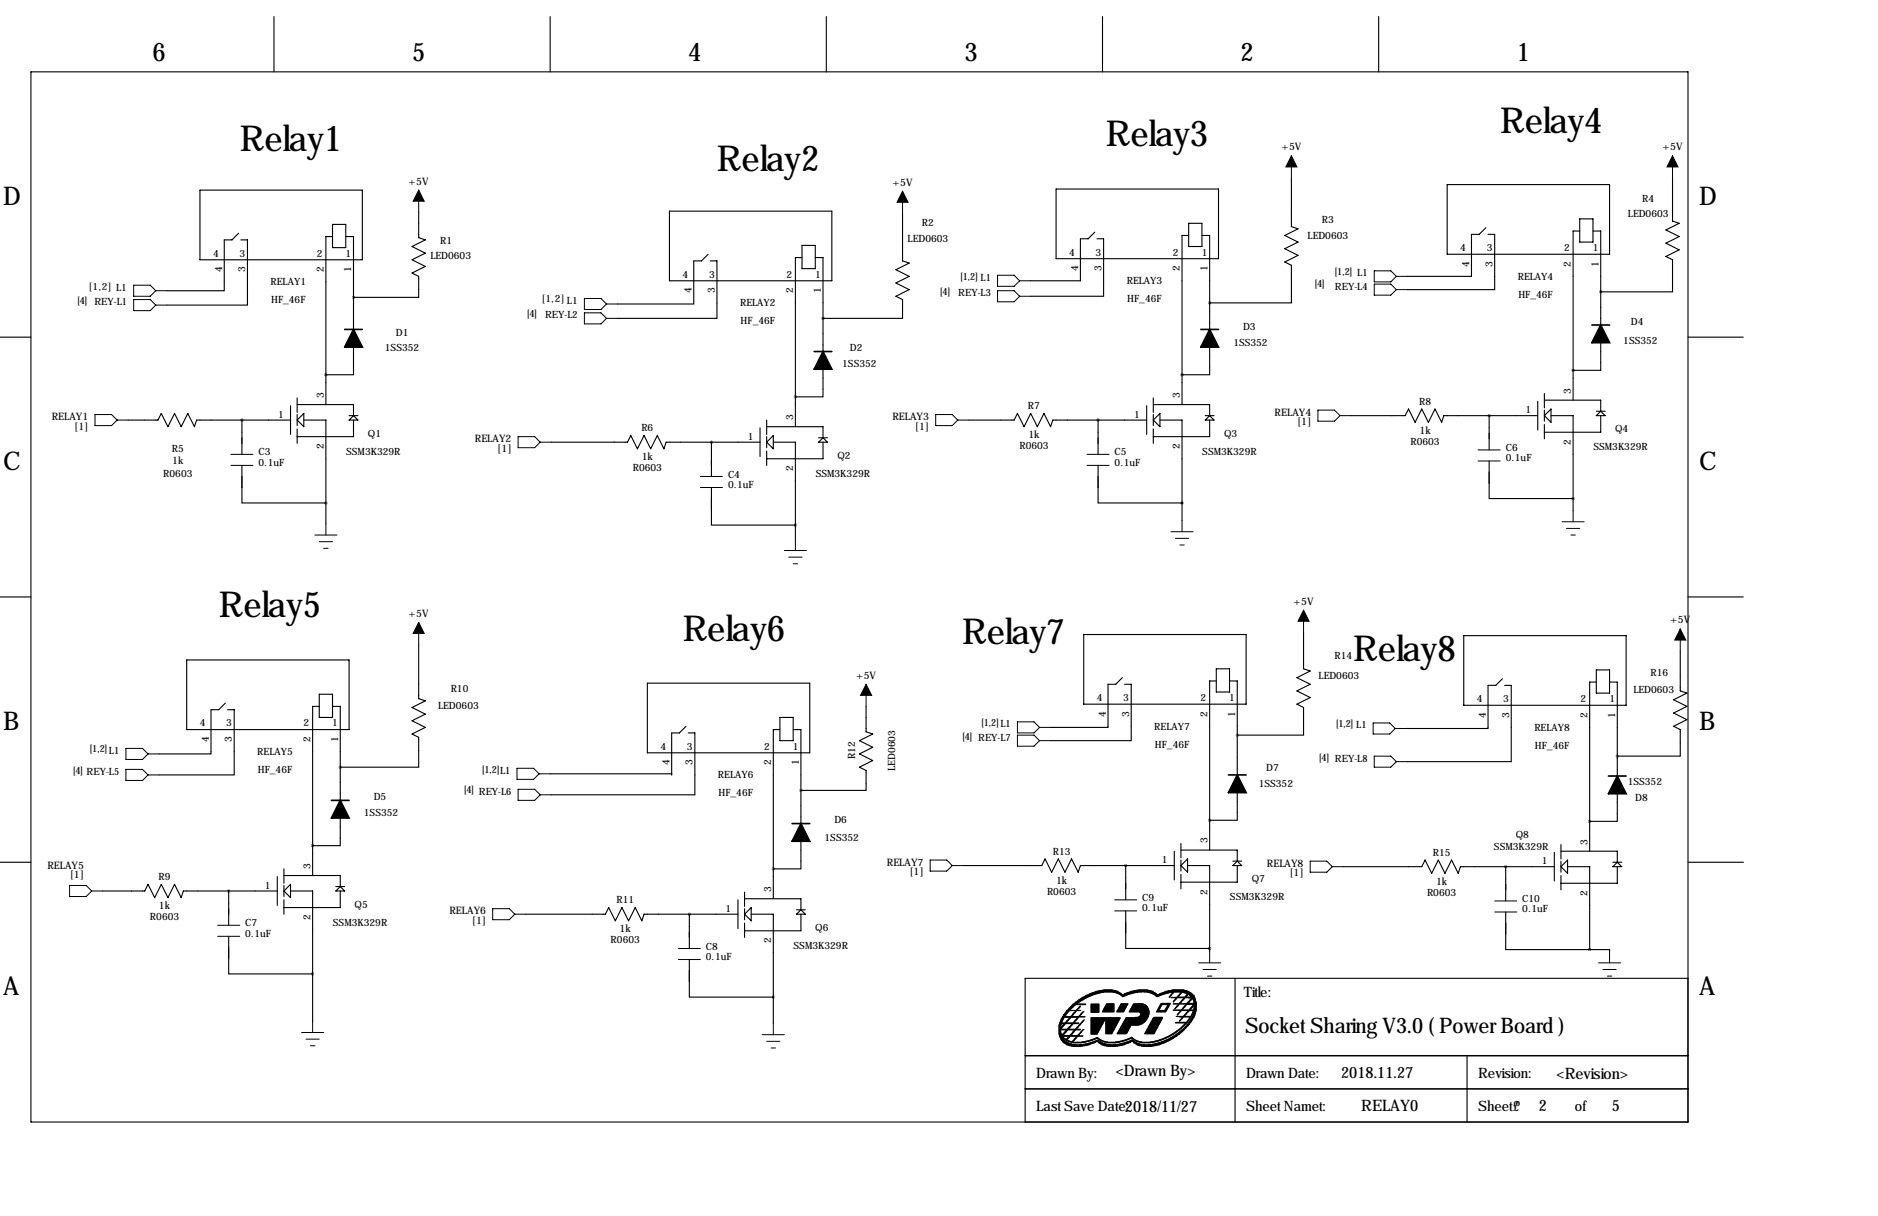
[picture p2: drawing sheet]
<svg xmlns="http://www.w3.org/2000/svg" width="432mm" height="279mm" viewBox="0 0 432 279" stroke-linecap="round" stroke-linejoin="round" font-family="sans-serif">
<g fill="none" stroke="#000" stroke-width=".25">
<path d="M7.1 16.5h381v241.3h-381zM63 3.8v12.7M126.5 3.8v12.7M190 3.8v12.7M253.5 3.8v12.7M317 3.8v12.7M46 43.7h37.3v16h-37.3zM54.9 53.6l-1.6 1.5h-1.7v11.7h-13.2M55.4 55.1h1.5v15h-18.5M76.5 54.4h-1.6v38.6M76.5 51.6h3v5.3h-3zM79.5 54.4h1.8v21.3"/>
<path d="M96.3 48.8v5.8l1.5 .5-3.1 1.5 3.1 1.6-3.1 1.5 3.1 1.5-3.1 1.5 1.6 .8v4.8h-15M153.9 48.5h37.4v16h-37.4zM162.8 58.4l-1.5 1.5h-1.8v9.9h-17.5M163.3 59.9h1.5v13.3h-22.8M184.4 59.2h-1.5v38.8M184.4 56.4h3.1v5.3h-3.1zM187.5 59.2h1.7v21.6M207.5 49v10.9l1.5 .6-3 1.5 3 1.5-3 1.5 3 1.5-3 1.6 1.5 .7v4.4h-18.3M242.8 43.4h37.4v16h-37.4zM251.7 53.3l-1.5 1.6h-1.8v9.6h-11.4M252.2 54.9h1.5v13.2h-16.7M273.3 54.1h-1.5v32"/>
<path d="M273.3 51.3h3.1v5.3h-3.1zM276.4 54.1h1.7v21.6M296.9 40.9v11.2l1.5 .5-3 1.5 3 1.5-3 1.6 3 1.5-3 1.5 1.5 .8v8.6h-18.8M332.7 42.4h37.4v16h-37.4zM341.6 52.3l-1.5 1.5h-1.8v9.7h-14.7M342.1 53.8h1.6v12.7h-20.1M363.2 53.1h-1.5v38.8M363.2 50.3h3.1v5.3h-3.1zM366.3 53.1h1.7v21.6M384.6 40.9v9.9l1.5 .5-3.1 1.5 3.1 1.6-3.1 1.5 3.1 1.5-3.1 1.5 1.6 .8v7.4h-16.6M0 77.5h7.1M81.3 79.8v6.3h-6.4"/>
<path d="M278.1 79.8v6.3h-6.3M368 78.7v6.4h-6.3M388.1 77.5h12.7M29.5 96.5h6.8l.8-1.5 1.5 3 1.5-3 1.6 3 1.5-3 1.5 3 .5-1.5h21.6M55.6 96.5v7.9M66.8 93.2v6.6M68.3 93h13v2.5M68.3 91.4v3.3M68.3 95.2v2.6M68.3 98.6v3.3M68.3 96.5l1.5-1.5v3zM69.8 96.5h5.1v23.9"/>
<path d="M80.3 95.5h2M81.3 95.5l1 1h-2zM81.3 96.5v3.8h-13M174.8 98.3v6.6M176.3 98h12.9v2.6M176.3 96.5v3.3M189.2 84.8v6.4h-6.3M222.8 96.5h10.4l.7-1.5 1.6 3 1.5-3 1.5 3 1.5-3 1.6 3 .5-1.5h21.6M252.5 96.5v7.9M263.7 93.2v6.6M265.2 93h12.9v2.5M265.2 91.4v3.3"/>
<path d="M265.2 95.2v2.6M265.2 98.6v3.3M265.2 96.5l1.5-1.5v3zM266.7 96.5h5.1v23.1M271.8 86.1v6.9M277.1 96.5l1-1 1 1zM277.1 95.5h2M278.1 96.5v3.8h-12.9M310.6 95.5h12.5l.7-1.5 1.6 3 1.5-3 1.5 3 1.5-3 1.6 3 .5-1.5h21.6M342.4 95.5v7.9M353.6 92.2v6.6M355.1 91.9h12.9v2.6"/>
<path d="M355.1 90.4v3.3M355.1 94.2v2.6M355.1 97.5v3.3M355.1 95.5l1.5-1.5v3zM356.6 95.5h5.1v21.8M367 95.5l1-1 1.1 1zM367 94.5h2.1M368 95.5v3.8h-12.9M55.6 106.9v8.7h19.3M126.7 101.6h17.6l.7-1.5 1.6 3 1.5-3 1.5 3 1.5-3 1.6 3 .5-1.5h21.6M163.6 112v8.7h19.3M163.6 101.6v7.9"/>
<path d="M176.3 100.3v2.6M176.3 103.6v3.3M177.8 101.6h5.1v22.4M177.8 100.1v3l-1.5-1.5zM188.2 101.6l1-1 1 1zM188.2 100.6h2M189.2 101.6v3.8h-12.9M252.5 106.9v8.7h19.3M342.4 105.9v8.7h19.3M0 137.2h7.1M388.1 137.2h12.7M42.9 151.6h37.4v16h-37.4z"/>
<path d="M73.4 159.5h3.1v5.3h-3.1zM96.3 148.1v12.4l1.5 .5-3.1 1.6 3.1 1.5-3.1 1.5 3.1 1.5-3.1 1.6 1.6 .7v6.9h-18.1M148.8 157h37.4v16h-37.4zM249.2 145.8h37.3v16h-37.3zM258.1 155.7l-1.6 1.5h-1.7v9.9h-13.2M258.6 157.2h1.5v13h-18.5M279.7 156.5h-1.6v38.8M279.7 153.7h3v5.3h-3zM282.7 156.5h1.8v21.6M299.7 145.3v8.4l1.5 .5-3 1.5 3 1.5-3 1.6 3 1.5-3 1.5 1.5 .8v6.3h-15.2M336.5 146h37.4v16.1h-37.4zM345.4 156l-1.5 1.5h-1.8v9.9h-18.8"/>
<path d="M345.9 157.5h1.6v17.5h-23.9M367 156.7h-1.5v38.9M367 153.9h3.1v5.4h-3.1zM370.1 156.7h1.8v21.6M386.3 149.6v9.2l1.6 .5-3.1 1.5 3.1 1.5-3.1 1.5 3.1 1.6-3.1 1.5 1.5 .7v6.1h-14.4M51.8 161.5l-1.5 1.6h-1.8v10.1h-11.9M52.3 163.1h1.5v15h-17.2M73.4 162.3h-1.5v38.9M76.5 162.3h1.7v21.6M157.7 166.9l-1.5 1.5h-1.8v9.7v-.3h-27.9M158.2 168.4h1.6v14.2h-33.1M179.3 167.6h-1.5v38.9"/>
<path d="M179.3 164.8h3.1v5.4h-3.1zM182.4 167.6h1.7v21.6M199.1 162.3v5.8l1.6 .6-3.1 1.5 3.1 1.5-3.1 1.5 3.1 1.6-3.1 1.5 1.5 .7v4.6h-15M0 198.1h7.1M65.3 199.6v3.3M78.2 188v6.3h-6.3M184.1 193.3v6.3h-6.3M221.5 198.9h18l.8-1.5 1.5 3 1.5-3 1.6 3 1.5-3 1.5 3 .5-1.5h21.6M258.8 198.9v7.9M270 195.6v6.6M271.5 195.3h13v2.6M271.5 193.8v3.3"/>
<path d="M271.5 197.6v2.6M271.5 198.9l1.5-1.5v3zM273 198.9h5.1v19.8M283.5 198.9l1-1 1 1zM283.5 197.9h2M284.5 182.1v6.4h-6.4M284.5 198.9v3.8h-13M308.9 199.1h18l.8-1.5 1.5 3.1 1.5-3.1 1.5 3.1 1.6-3.1 1.5 3.1 .5-1.6h21.6M346.2 199.1v7.9M357.4 195.8v6.6M358.9 195.6h13v2.5M358.9 194.1v3.3"/>
<path d="M358.9 197.9v2.5M358.9 199.1l1.5-1.5v3.1zM360.4 199.1h5.1v19.1M370.8 198.1h2.1M370.8 199.1l1.1-1 1 1zM371.9 182.4v6.3h-6.4M371.9 199.1v3.8h-13M388.2 198.1h12.7M23.6 204.7h9.7l.7-1.5 1.6 3 1.5-3 1.5 3 1.5-3 1.6 3 .5-1.5h21.6M52.6 215.1v8.7h19.3M52.6 204.7v7.9M63.8 201.4v6.6"/>
<path d="M65.3 201.2h12.9v2.5M65.3 203.5v2.5M65.3 206.8v3.3M66.8 204.7h5.1v30M66.8 203.2v3l-1.5-1.5zM77.2 203.7h2M78.2 203.7l1 1h-2zM78.2 204.7v3.8h-12.9M120.9 210.1h18.3l.8-1.6 1.5 3.1 1.5-3.1 1.5 3.1 1.5-3.1 1.6 3.1 .5-1.5h21.6M158.5 210.1v7.8M169.7 206.8v6.6M171.2 206.5h12.9v2.5"/>
<path d="M171.2 205v3.3M171.2 208.8v2.5M171.2 212.1v3.3M172.7 210.1h5.1v25.1M172.7 208.5v3.1l-1.5-1.5zM183.1 210.1l1-1.1 1.1 1.1zM183.1 209h2.1M184.1 210.1v3.8h-12.9M258.8 209.3v8.6h19.3M271.5 200.9v3.3M346.2 209.5v8.7h19.3M358.9 201.2v3.3"/>
<path d="M365.5 218.2h4.6v.5M158.5 220.5v8.6h19.3M284 224.8v33M388.1 224.8h-152.4v33M235.7 250.2h152.4M235.7 242.6h152.4M337.3 242.6v15.2"/>
</g>
<g fill="none" stroke="#000" stroke-width=".23">
<path d="M296.9 35.8v5.1M384.6 35.8v5.1M96.3 43.7v5.1M207.5 43.9v5.1M30.7 65.5h3.8l1.3 1.3-1.3 1.3h-3.8zM30.7 68.8h3.8l1.3 1.3-1.3 1.3h-3.8zM35.8 66.8h2.6M35.8 70.1h2.6M134.4 71.9h3.8l1.2 1.3-1.2 1.2h-3.8zM134.4 68.6h3.8l1.2 1.2-1.2 1.3h-3.8zM139.4 73.2h2.6M139.4 69.8h2.6"/>
<path d="M229.4 66.8h3.8l1.2 1.3-1.2 1.2h-3.8zM229.4 63.2h3.8l1.2 1.3-1.2 1.3h-3.8zM234.4 68.1h2.6M234.4 64.5h2.6M316 65.3h3.8l1.3 1.2-1.3 1.3h-3.8zM316 62.2h3.8l1.3 1.3-1.3 1.3h-3.8zM321.1 66.5h2.5M321.1 63.5h2.5M21.8 95.2h3.9l1.2 1.3-1.2 1.3h-3.9zM26.9 96.5h2.6M215.1 95.2h3.8l1.3 1.3-1.3 1.3h-3.8zM220.2 96.5h2.6"/>
<path d="M303 94.2h3.8l1.3 1.3-1.3 1.3h-3.8zM308.1 95.5h2.5M53.1 104.4h5.1M53.1 106.9h5.1M119.1 100.3h3.8l1.3 1.3-1.3 1.3h-3.8zM124.2 101.6h2.5M161 109.5h5.1M161 112h5.1M249.9 104.4h5.1M249.9 106.9h5.1M271.8 119.6v2.6M339.9 103.4h5"/>
<path d="M339.9 105.9h5M359.2 119.9h5M361.7 117.3v2.6M72.4 122.9h5.1M73.4 124.5h3.1M74.4 126h1M74.9 120.4v2.5M180.3 126.5h5.1M181.4 128h3M182.4 129.5h1M182.9 124v2.5M269.2 122.2h5.1"/>
<path d="M270.3 123.7h3M271.3 125.2h1M360.2 121.4h3M361.2 122.9h1M96.3 143v5.1M199.1 157.2v5.1M299.7 140.2v5.1M386.3 144.5v5.1M29 176.8h3.8l1.2 1.3-1.2 1.2h-3.8zM29 172h3.8l1.2 1.2-1.2 1.3h-3.8zM34 178.1h2.6M34 173.2h2.6"/>
<path d="M118.9 176.5h3.8l1.3 1.3-1.3 1.3h-3.8zM124 177.8h2.5M233.9 168.9h3.8l1.3 1.3-1.3 1.2h-3.8zM233.9 165.9h3.8l1.3 1.2-1.3 1.3h-3.8zM239 170.2h2.6M239 167.1h2.6M315.7 166.1h3.8l1.3 1.3-1.3 1.3h-3.8zM316 173.7h3.8l1.3 1.3-1.3 1.3h-3.8zM320.8 167.4h2.5M321.1 175h2.5M119.1 181.4h3.8l1.3 1.2-1.3 1.3h-3.8zM124.2 182.6h2.5"/>
<path d="M213.9 197.6h3.8l1.2 1.3-1.2 1.3h-3.8zM218.9 198.9h2.6M301.2 197.9h3.9l1.2 1.2-1.2 1.3h-3.9zM306.3 199.1h2.6M16 203.5h3.8l1.3 1.2-1.3 1.3h-3.8zM21.1 204.7h2.5M50 212.6h5.1M50 215.1h5.1M113.3 208.8h3.8l1.3 1.3-1.3 1.2h-3.8zM118.4 210.1h2.5M156 217.9h5M256.3 206.8h5.1"/>
<path d="M256.3 209.3h5.1M278.1 218.7v2.5M343.7 207h5M343.7 209.5h5M370.1 218.7v2.5M69.3 237.2h5.1M70.4 238.8h3M71.9 234.7v2.5M156 220.5h5M175.3 237.7h5M176.3 239.3h3M177.8 235.2v2.5"/>
<path d="M243.5 237.6h.5M243.5 237.5h.5M243.5 237.4h.4M243.5 237.3h.4M243.5 237.2h.4M243.5 237.1h.4M243.5 237h.4M243.5 236.9h.4M243.5 236.8h.4M243.5 236.7h.4M243.5 236.6h4.9M243.5 236.5h4.9"/>
<path d="M243.5 236.4h.4M243.5 236.3h.5M243.5 236.3h.6M243.5 236.2h.7M243.5 236.1h.7M243.5 236h.7M243.5 236h.4M243.5 235.9h.4M243.5 235.8h.4M243.5 235.7h.4M243.5 235.6h.4M243.5 235.5h.4"/>
<path d="M243.5 237.8h1.1M243.5 237.7h.6M243.5 235.4h.4M243.5 235.4h.5M243.6 238.2h.8M243.6 238.1h5.4M243.6 237.9l5.4 .1M243.6 237.8h.9M243.6 235.3h.4M243.6 235.2h4.3M243.6 235.1h4.5M243.7 238.3h.8"/>
<path d="M243.7 238.3h.7M243.7 235.1h4.4M243.7 234.8h.5M243.8 238.6h.6M243.8 238.4l.9 .1M243.8 234.7h.4M243.8 234.6h.4M243.8 238.7h.7M243.8 238.6h.7M243.8 234.4h.5M243.9 238.9h.8M243.9 238.8h.7"/>
<path d="M243.9 234.3h.5M244 239h.8M244 238.9h.7M244 236h.3M244 234.2h.5M244 234.1h.5M244 234h.6M244.1 239.1h.8M244.1 235.9h.3M244.1 234h.5M244.1 239.2h.9M244.1 235.8h.4"/>
<path d="M244.1 233.9h.6M244.2 234.9h-.5M244.2 239.2h.8M244.2 237.7h.5M244.2 235.7h.4M244.2 233.8h.5M244.2 233.7h3.9M244.2 233.7h5.3M244.3 239.3h.9M244.3 237.6h.4M244.3 235.7h.4M244.3 233.6h5.2"/>
<path d="M244.4 239.4h.9M244.4 235.6h.3M244.4 233.5h1M244.4 239.5h1.2M244.4 239.5h1M244.4 235.5h.3M244.4 235.4h.4M244.4 233.4h.6M244.6 239.6h1.1M244.6 238.6h.1M244.6 237.4h.3M244.6 235.4h.3"/>
<path d="M244.6 233.3h.4M244.6 233.2h.5M244.6 233.1h.6M244.6 238.6h.3M244.6 237.3h.4M244.6 235.3h.4M244.7 239.7h1.2M244.7 238.7h.3M244.7 237.2h.3M244.7 233h.6M244.8 237.2h.3M244.8 232.9h.5"/>
<path d="M244.8 237.5h-.4M244.9 239.8h1.3M244.9 238.8h.1M244.9 237.1h.3M244.9 237h.3M244.9 232.8h.5M244.9 238.9h.5M244.9 236.9h.4M244.9 232.7h.6M245 239.8h1.4M245 238.9h.3M245 236.9h.3"/>
<path d="M245 232.6h.6M245.1 239.9h1.6M245.1 236.8h.3M245.1 234.8h.2M245.1 232.5h.5M245.2 239h.3M245.2 238.8h.3M245.2 236.7h.3M245.2 234.7h.2M245.2 232.5h.5M245.2 232.4h.6M245.2 240h2.3"/>
<path d="M245.2 239.1h.4M245.2 238.7h.4M245.2 234.6h.3M245.2 234.6h.4M245.2 232.3h.7M245.2 232.2h3.2M245.3 234.9h-.4M245.3 238.6h.3M245.3 232.2h3.2M245.4 239.2h.5M245.4 238.6h.3M245.5 236.4h.2"/>
<path d="M245.5 234.3h.2M245.5 232.1h.6M245.5 239.2h.6M245.5 236.3h.3M245.5 236.3h.4M245.5 234.3h.3M245.5 232h.6M245.6 238.3h.3M245.6 236.2h.3M245.6 234.2h.3M245.7 239.3h.7M245.7 238.3h.2"/>
<path d="M245.7 236.1h.3M245.7 234.1h.2M245.7 234.4l-.4 .1M245.8 238.2h.2M245.8 236h.3M245.8 234h.2M245.8 231.7h.6M245.8 236h.4M245.8 234h.3M245.8 231.6h.7M245.9 238.4l-.4 .1M245.9 239.4h.8"/>
<path d="M245.9 235.9h.3M245.9 233.9h.3M245.9 231.5h.7M246 237.8h.3M246 235.8h.2M246 233.8h.2M246.1 237.8h.3M246.1 235.7h.2M246.1 239.5h3.5M246.1 237.7h.4M246.1 235.7h.3M246.2 237.6h.3"/>
<path d="M246.2 235.6h.3M246.2 233.5h.3M246.2 231.9h-.6M246.2 231.3h.6M246.2 231.2h.7M246.3 235.5h.2M246.3 233.4h.2M246.3 231.1h.7M246.4 235.4h.2M246.4 235.4h.3M246.4 233.4h.2M246.4 231.1h.7"/>
<path d="M246.4 239.5h2.9M246.4 237.4h.3M246.4 235.3h.3M246.4 233.3h.3M246.5 239.3h.2M246.5 237.3h.2M246.5 233.2h.2M246.6 239.2h.2M246.6 237.5h-.3M246.6 237.2h.2M246.6 237.2h.3M246.6 233.1h.1"/>
<path d="M246.6 239.2h.3M246.6 237.1h.3M246.6 233.1h.2M246.6 233h.3M246.6 230.8h3M246.7 239.1h.3M246.7 237h.3M246.7 232.9h.3M246.7 231.4h-.7M246.7 230.7h2.9M246.8 239.6h1.9M246.8 239h.2"/>
<path d="M246.8 236.9h.2M246.8 232.8h.2M246.9 238.9h.2M246.9 236.9h.2M246.9 234.8h.2M246.9 232.8h.2M246.9 230.6h.7M246.9 238.8h.3M246.9 236.8h.3M246.9 234.7h.3M246.9 232.7h.3M246.9 230.5h.9"/>
<path d="M247 238.7h.3M247 236.7h.3M247 234.9h-.3M247 234.6h.2M247 234.6h.3M247 232.6h.3M247 230.5h.9M247.1 238.6h.2M247.1 232.5h.2M247.2 238.6h.2M247.2 232.5h.1M247.2 230.4h.8"/>
<path d="M247.2 234.3h.3M247.2 232.4h.2M247.2 230.3h.9M247.3 230.9l-.9 .1M247.3 236.4h.2M247.3 236.3h.3M247.3 234.3h.3M247.3 232.3h.2M247.3 230.2h.9M247.4 238.3h.2M247.4 236.3h.2M247.4 234.2h.2"/>
<path d="M247.4 230.2h1M247.4 234.4l-.3 .1M247.5 238.3h.1M247.5 236.2h.3M247.5 234.1h.3M247.5 232.1h.1M247.5 238.2h.3M247.5 236.1h.3M247.5 234h.3M247.5 232h.3M247.5 230.1h.9M247.6 238.4l-.4 .1"/>
<path d="M247.6 236h.3M247.6 234h.2M247.7 236h.3M247.7 233.9h.2M247.7 230h.9M247.8 237.8h.3M247.8 235.9h.2M247.8 233.8h.2M247.8 231.7h.2M247.8 229.9h.9M247.9 237.8h.2M247.9 235.8h.2"/>
<path d="M247.9 231.7h.2M247.9 229.9h.9M247.9 231.9h-.3M248 237.7h.2M248 235.7h.1M248 231.6h.1M248 229.8h1M248 237.6h.2M248 235.7h.2M248 235.6h.3M248 233.5h.2M248 231.5h.2"/>
<path d="M248 229.7h1.1M248.1 235.5h.3M248.1 233.4h.2M248.2 235.4h.2M248.2 233.4h.2M248.2 231.3h.2M248.2 229.6h1M248.3 240h2.2M248.3 237.4h.1M248.3 235.4h.2M248.3 233.3h.1M248.3 231.2h.1"/>
<path d="M248.3 237.3h.2M248.3 235.3h.2M248.3 233.2h.2M248.3 231.1h.1M248.3 229.6h1M248.4 237.5h-.3M248.4 231.4h-.3M248.4 237.2h.2M248.4 237.2h.3M248.4 235.2h.2M248.4 233.1h.2M248.5 237.1h.2"/>
<path d="M248.5 235.1h.2M248.5 233.1h.2M248.5 233h.2M248.5 229.5h1M248.6 237h.1M248.6 235.1h.1M248.6 232.9h.1M248.6 229.4h1M248.6 236.9h.2M248.6 232.8h.2M248.6 229.3h1.2M248.7 239.4h1.2"/>
<path d="M248.7 236.9h.2M248.7 232.8h.2M248.7 229.3h1.2M248.8 236.8h.2M248.8 234.8h.2M248.8 234.7h.2M248.8 232.7h.2M248.9 236.7h.1M248.9 234.9h-.3M248.9 234.6h.1M248.9 232.6h.1M248.9 229.2h1.2"/>
<path d="M248.9 236.6h.1M248.9 234.6h.2M248.9 232.5h.1M249 236.6h.1M249 232.5h.1M249 234.5h.2M249 229.1h1.2M249.1 239.9h1.7M249.2 234.3h.1M249.2 239.3h1M249.2 229h1.2M249.4 229h1.1"/>
<path d="M249.5 228.9h1.3M249.5 239.8h1.5M249.5 228.8h1.5M249.6 239.2h.9M249.7 228.7h1.5M249.8 228.7h1.5M249.9 239.8h1.4M249.9 239.2h.9M250.1 228.5h1.5M250.2 239.7h1.3M250.2 239.1h.8M250.2 228.5h1.6"/>
<path d="M250.5 239.6h1.2M250.5 239h.8M250.7 228.2h1.9M250.7 239.5h1.2M250.7 238.9h.8M250.9 237.6h1.3M250.9 237.5h1.4M250.9 237.4h1.5M250.9 237.3h1.5M250.9 237.2h1.6M250.9 237.1h1.6M250.9 237h1.6"/>
<path d="M250.9 236.9h1.7M250.9 236.8h1.8M250.9 236.7h1.9M250.9 236.6h1.9M250.9 236.5h1.9M250.9 236.4h2M250.9 236.3h2M250.9 236.3h2.1M250.9 236.2h2.1M250.9 236.1h2.2M250.9 236h2.2M250.9 235.9h2.3"/>
<path d="M250.9 235.8h2.3M250.9 235.7h2.4M250.9 235.6h2.5M250.9 235.5h2.5M250.9 235.4h2.5M250.9 235.4h2.6M250.9 235.3h2.6M250.9 235.2h2.7M250.9 235.1h2.7M250.9 235.1h2.8M250.9 234.8h2.8M250.9 234.7h2.9"/>
<path d="M250.9 234.6h3M250.9 234.4h3.1M250.9 234.3h3.2M250.9 234.2h3.3M250.9 234.1h3.3M250.9 234h6.6M250.9 234h6.7M250.9 233.9h6.7M250.9 233.8h6.7M250.9 232.6h1.8M250.9 232.5h1.8M250.9 232.4h1.8"/>
<path d="M250.9 232.3h1.8M250.9 232.2h1.8M250.9 232.1h1.8M250.9 232h1.8M250.9 231.9h1.8M250.9 231.7h1.8M250.9 231.6h1.8M250.9 231.5h1.8M250.9 231.4h1.8M250.9 231.3h1.8M250.9 231.2h1.8M250.9 231.1h1.8"/>
<path d="M250.9 230.9h1.8M250.9 230.8h1.8M250.9 230.7h1.8M250.9 228.2h2M251 239.5h.9M251 238.9h.6M251.2 228.1h2.1M251.2 239.4h.9M251.2 238.8h.7M251.4 228h2.3M251.5 239.3h1.5M251.5 238.7h.5"/>
<path d="M251.6 238.6h.6M251.6 227.9h5.7M251.7 239.2h1.2M251.8 239.2h1M251.8 238.6h.7M251.9 227.8h5.2M252 238.5h.5M252.1 239.1h.6M252.2 239h.4M252.2 227.7h4.7M252.3 228.3l-1.9 .1M252.4 238.9h.1"/>
<path d="M252.4 239.4h.7M252.4 238.6h.3M252.5 239.5h.9M252.5 239.5h.7M252.6 239.6h.9M252.6 238.7h.2M252.6 227.6h4M252.7 238.8h.1M252.7 239.7h1M252.7 238.9h.3M252.8 239.8h1.2M252.8 238.9h.3"/>
<path d="M252.9 227.6h3.5M253 239.8h1.3M253 239h.3M253 239.1h.4M253.1 239.9h1.5M253.2 240h2.2M253.2 239.2h.5M253.3 239.2h.6M253.4 232.5h2.7M253.4 227.5h2.6M253.5 232.4h2.6M253.5 232.3h2.6"/>
<path d="M253.6 239.3h.6M253.6 232.2h2.5M253.6 232.1h2.5M253.7 239.4h1M253.7 234.9h-2.8M253.7 232h2.4M253.7 231.9h2.4M253.8 231.7h2.3M253.9 231.7h2.2M253.9 231.6h2.2M253.9 239.5h3.6M253.9 231.5h2.2"/>
<path d="M253.9 231.4h2.2M254.1 231.3h2M254.1 231.2h2M254.2 231.1h1.9M254.3 239.5h2.8M254.3 237.5h1.4M254.3 237.4h1.4M254.3 237.3h1.4M254.3 237.2h1.5M254.3 237.1h1.6M254.3 237h1.6M254.3 236.9h1.7"/>
<path d="M254.3 236.8h1.7M254.3 236.7h1.8M254.3 236.6h1.8M254.3 236.6h1.9M254.3 236.5h1.9M254.3 236.4h2M254.3 236.3h2M254.3 236.2h2M254.3 236.1h2.1M254.3 236h2.1M254.3 236h2.2M254.3 235.9h2.2"/>
<path d="M254.3 235.8h2.3M254.3 235.7h2.3M254.3 235.6h2.4M254.3 235.5h2.4M254.3 235.4h2.5M254.3 235.3h2.6M254.3 235.2h2.6M254.3 235.1h2.6M254.3 234.9h2.7M254.3 234.8h2.8M254.3 234.7h2.8M254.3 234.6h2.9"/>
<path d="M254.3 234.3h3.1M254.3 234.2h3.1M254.3 234.1h3.2M254.3 230.9h1.8M254.4 230.8h1.7M254.4 230.7h1.7M254.5 230.6h1.6M254.7 239.6h1.9M255.9 240h2.7M255.9 228h1.5M256.3 228.1h1.2M256.5 239.4h1.3"/>
<path d="M256.6 228.2h1.1M256.8 232.5h1.5M256.8 232.5h1.6M256.8 232.4h1.6M256.8 239.9h2M256.8 232.3h1.7M256.8 232.2h1.7M256.8 228.2h1M256.9 237.4h2.2M256.9 237.3h2.3M256.9 232.2h1.7M257 239.3h1.1"/>
<path d="M257 237.2h2.2M257 232.1h1.6M257 232h1.6M257.1 237.1h2.1M257.1 228.3h.8M257.1 237h2.2M257.1 236.9h2.2M257.1 231.7h1.6M257.1 231.7h1.7M257.3 236.9h2.1M257.3 236.8h2.1M257.3 231.6h1.6"/>
<path d="M257.3 231.5h1.6M257.3 236.7h2.2M257.3 236.6h2.2M257.3 231.4h1.6M257.4 234.4l-3.1 .1M257.4 239.8h1.6M257.4 236.6h2.1M257.4 236.5h2.1M257.4 231.3h1.6M257.4 231.2h1.6M257.4 228.5h.6M257.5 239.2h.9"/>
<path d="M257.5 236.4h2.1M257.5 231.1h1.6M257.6 236.3h2M257.6 236.3h2.1M257.6 231.1h1.5M257.6 231h1.6M257.6 228.5h1.8M257.6 236.2h2.2M257.6 236.1h2.2M257.6 230.8h1.6M257.6 228.7h1.6M257.7 236h2.1"/>
<path d="M257.7 230.8h1.6M257.7 230.7h1.6M257.8 239.8h1.4M257.8 239.2h.8M257.8 235.9h2.1M257.8 235.8h2.1M257.8 230.6h1.5M257.8 228.7h1.2M257.9 235.7h2.1M257.9 228.8h.9M257.9 235.6h3.9M257.9 228.9h.7"/>
<path d="M258 235.5h4.1M258 235.4h4.3M258 229h.4M258.1 239.7h1.4M258.1 239.1h.8M258.1 235.4h4.3M258.1 235.3h4.5M258.1 229h.2M258.2 235.2h4.5M258.2 235.1h4.6M258.2 235.1h4.7M258.2 228.5h1.4"/>
<path d="M258.4 239.6h1.3M258.4 239h.7M258.4 234.8h4.8M258.4 234.7h4.9M258.5 234.6h4.8M258.5 234.6h4.9M258.5 234.4h5M258.6 239.5h1.3M258.6 238.9h.7M258.6 234.3h5M258.7 234.3h5M258.7 234.2h5"/>
<path d="M258.7 228.2h1.7M258.7 231.9h-1.6M258.8 234.1h5M258.8 234h5M258.8 239.5h1.1M258.8 238.9h.7M258.8 233.9h5.1M258.9 233.8h5M258.9 228.2h1.9M259 237.5h-2.2M259.1 239.4h1M259.1 238.8h.6"/>
<path d="M259.1 228.1h2.1M259.3 239.3h1M259.3 238.7h.5M259.4 228h2.2M259.4 238.6h.6M259.5 239.2h1.3M259.6 232.5h4.6M259.6 227.9h5.7M259.7 239.2h1M259.7 238.6h.4M259.7 232.5h4.5M259.7 232.4h4.5"/>
<path d="M259.7 232.3h4.5M259.7 232.2h4.5M259.8 238.5h.6M259.8 232.2h4.3M259.8 232.1h4.3M259.9 239.1h.7M259.9 232h4.2M259.9 231.9h4.2M259.9 227.8h5.2M260 239h.6M260 231.7h4.1M260 231.7h4"/>
<path d="M260.1 238.3h.1M260.1 231.6h3.9M260.1 231.5h3.8M260.1 228.3l-1.6 .1M260.2 238.9h.3M260.2 231.4h3.7M260.2 227.7h4.8M260.3 238.6h.2M260.3 231.3h3.5M260.3 231.2h3.5M260.3 238.6h.3M260.3 231.1h3.4"/>
<path d="M260.3 231.1h3.3M260.5 239.3h.4M260.5 238.7h.2M260.5 230.9l3 .1M260.5 239.4h.5M260.5 230.8h2.8M260.6 239.5h.7M260.6 239.5h.6M260.6 238.8h.2M260.6 230.8h2.5M260.6 230.7h2.4M260.6 227.6h4.1"/>
<path d="M260.7 239.6h.8M260.7 238.9h.2M260.7 230.6h2M260.8 238.9h.3M260.8 239.7h.9M260.9 239h.3M260.9 227.6h3.6M261 239.8h.8M261 239.1h.4M261.1 239.8h1M261.1 239.2h.5M261.1 233.7h2.9"/>
<path d="M261.2 239.9h1.3M261.3 239.2h.5M261.4 240h1.8M261.4 227.5h2.7M261.4 239.3h.7M261.7 239.4h.8M261.7 233.7h2.3M261.9 239.5h3.5M261.9 233.6h2.2M262 233.5h2.1M262 232.6h2.2M262.1 233.4h2"/>
<path d="M262.1 232.7h2.1M262.2 239.5h2.8M262.2 233.3h1.9M262.2 233.2h1.9M262.2 233.1h1.9M262.2 232.8h2M262.3 233.1h1.9M262.3 233h1.9M262.3 232.9h1.9M262.6 239.6h1.9M263.1 234.9h-4.8M263.2 237.4h2.2"/>
<path d="M263.2 237.3h2.3M263.3 237.2h2.2M263.4 237.2h2.2M263.4 237.1h2.2M263.5 237h2.1M263.5 236.9h2.1M263.6 236.9h2.1M263.6 236.8h2.1M263.7 236.7h2.1M263.7 236.6h2.1M263.7 236.6h2.2M263.7 236.5h2.2"/>
<path d="M263.8 236.4h2.1M263.9 236.3h2.1M263.9 228h1.5M264 236.2h2.1M264 236.1h2.1M264 240h2.7M264 236h2.2M264.1 235.9h2.1M264.1 235.8h2.1M264.2 235.7h2.1M264.3 235.6h2.1M264.3 228.1h1.3"/>
<path d="M264.3 235.5h2.1M264.3 235.4h2.2M264.4 235.4h2.1M264.4 235.3h2.1M264.5 239.4h1.2M264.5 235.2h2.1M264.5 235.1h2.1M264.5 228.2h1.2M264.6 235.1h2.1M264.6 234.8h2.2M264.7 234.7h2.2M264.7 228.2h1.1"/>
<path d="M264.8 234.6h2.1M264.8 234.6h2.2M264.9 239.9h2.1M264.9 234.3h2.2M264.9 228.3h1M265 239.3h1M265 234.2h2.2M265 234.1h2.2M265.1 234h2.2M265.2 233.9h2.1M265.2 233.8h2.1M265.2 228.5h.8"/>
<path d="M265.3 239.8h1.9M265.3 233.7h2M265.4 239.2h.9M265.4 228.5h1.9M265.4 237.5h-2.2M265.5 228.7h1.6M265.6 228.7h1.4M265.7 239.8h1.7M265.7 239.2h.8M265.7 228.8h1M265.8 228.9h.7M265.8 229h.5"/>
<path d="M265.9 232.5h2.1M265.9 232.5h2.2M265.9 232.4h2.2M265.9 229h.3M266 239.7h1.6M266 239.1h.8M266 232.3h2.2M266.1 232.2h2.1M266.1 232.1h.4M266.1 232h.4M266.3 239.6h1.6M266.3 239h.7"/>
<path d="M266.3 231.7h.4M266.3 228.5h1.3M266.4 231.6h.4M266.4 231.5h.4M266.4 231.4h.5M266.5 239.5h1.6M266.5 238.9h.8M266.5 231.3h.5M266.6 231.2h.4M266.6 231.1h.4M266.6 231.9h-.4M266.7 231.1h.3"/>
<path d="M266.8 239.5h1.3M266.8 238.9h.6M266.8 230.8h2.2M266.8 228.2h1.6M266.8 234.9h-2.2M266.9 230.8h2.1M266.9 230.7h2.2M266.9 230.6h2.2M267 239.4h1.2M267 238.8h.6M267 234.4l-2.1 .1M267 230.5h2.1"/>
<path d="M267 228.2h1.7M267.2 230.9l-.5 .1M267.2 239.3h1.2M267.2 238.7h.6M267.2 228.1h1.9M267.4 238.6h.5M267.5 239.2h1.1M267.5 228h2M267.6 239.2h1.2M267.6 238.6h.6M267.7 227.9h5.8M267.8 239.1h1.2"/>
<path d="M267.8 232.1h.5M267.9 232h.4M267.9 227.8h5.5M268 239h1M268 231.9h.4M268.1 238.3h.5M268.1 231.7h.4M268.1 228.3l-1.6 .1M268.1 238.9h1M268.1 231.6h.4M268.1 231.5h.5M268.2 227.7h4.9"/>
<path d="M268.3 238.3h.5M268.3 231.3h.4M268.4 238.9h.9M268.4 231.2h.4M268.4 231.1h.4M268.4 238.2h.5M268.4 231h.5M268.5 238.4l-.7 .1M268.5 238.8h.9M268.6 238.1h.5M268.6 227.6h4.3M268.7 238.7h.9"/>
<path d="M268.7 231.4h-.5M268.8 229.2h.1M268.8 238.6h.9M268.8 229.1h.1M268.8 229h.2M268.8 227.6h3.8M268.9 229h.2M269 238.6h.8M269 237.8h.4M269 228.9h.1M269 228.8h.2M269.1 237.8h.4"/>
<path d="M269.1 228.7h.2M269.2 228.7h.2M269.2 228.5h.2M269.3 237.9l-.6 .1M269.3 237.7h.4M269.3 229.3h5.4M269.3 229.2h5.4M269.3 228.5h.1M269.3 238.3h.9M269.3 227.5h3M269.4 237.6h.4M269.5 238.3h.8"/>
<path d="M269.5 228.2h.2M269.6 238.2h.9M269.6 228.3l-.3 .1M269.6 228.2h.1M269.6 228.1h.2M269.7 238.1h.9M269.7 232.2h4.9M269.7 232.1h4.9M269.7 230.7h5.4M269.7 230.6h5.4M269.7 230.2h.1M269.7 228h.2"/>
<path d="M269.8 237.4h.4M269.8 230.1h.1M269.8 230h.2M269.9 237.3h.4M269.9 229.9h.2M270 229.9h.2M270.1 238.4l-1.1 .1M270.1 237.5h-.6M270.1 237.2h.3M270.1 229.8h.1M270.1 237.8h.7M270.1 237.2h.4"/>
<path d="M270.1 231.9h.1M270.1 231.7h.1M270.1 229.7h.2M270.2 237.8h.7M270.2 231.7h.1M270.2 231.6h.2M270.2 229.6h.2M270.2 229.6h.3M270.3 237.1h.3M270.3 235.1h2.6M270.3 231.5h.2M270.3 229.5h.2"/>
<path d="M270.4 237.7h.7M270.4 237h.4M270.4 229.4h.1M270.4 237.6h.8M270.4 233.6h3.5M270.4 229.3h.2M270.5 236.9h.3M270.5 233.5h3.5M270.5 231.3h.2M270.6 236.9h.3M270.6 231.2h.2M270.6 231.1h.2"/>
<path d="M270.6 229.1h4M270.6 231.4h-.2M270.7 237.9l-.8 .1M270.7 236.8h.3M270.7 233.2h.1M270.7 233.1h.1M270.7 231.1h.2M270.7 233.1h.2M270.7 229h.2M270.7 229h.3M270.8 237.4h.6M270.8 236.7h.3"/>
<path d="M270.8 233h.2M270.8 228.9h.3M270.9 237.3h.6M270.9 236.6h.3M270.9 232.9h.2M270.9 232.8h.2M270.9 230.8h.2M270.9 228.8h.2M271 237.2h.6M271 236.6h.3M271 232.8h.1M271 230.9l-.3 .1"/>
<path d="M271 230.8h.1M271 228.7h.2M271 232.7h.2M271 228.7h.3M271.1 237.2h.6M271.1 236.5h.3M271.1 232.6h.2M271.1 230.5h.3M271.1 228.5h.2M271.2 237.1h.6M271.2 236.4h.3M271.2 234.6h.1"/>
<path d="M271.2 233.7h2.7M271.2 232.5h.2M271.2 230.5h.2M271.2 228.5h.2M271.3 237.5h-.7M271.3 237h.5M271.3 236.3h.3M271.3 232.5h.1M271.3 230.4h.2M271.3 236.9h.7M271.3 236.3h.4M271.3 234.3h.2"/>
<path d="M271.3 232.4h.2M271.3 230.3h.3M271.3 228.2h.3M271.4 234.4l-.2 .1M271.4 234.3h.2M271.4 232.3h.2M271.4 232.2h.3M271.4 230.2h.2M271.4 228.2h.3M271.5 236.9h.5M271.5 236.2h.2M271.5 234.2h.2"/>
<path d="M271.5 230.2h.2M271.5 228.1h.2M271.5 228.3l-.2 .1M271.6 236.8h.5M271.6 236.1h.2M271.6 234.1h.1M271.6 230.1h.1M271.6 230h.2M271.6 228h2.1M271.6 236.7h.6M271.6 236h.3M271.6 234h.2"/>
<path d="M271.6 234h.3M271.6 232h.2M271.6 229.9h.3M271.7 236.6h.6M271.7 236h.3M271.7 233.9h.3M271.7 229.9h.3M271.8 236.6h.5M271.8 235.9h.2M271.8 233.8h.2M271.8 229.8h.2M271.9 236.5h.5"/>
<path d="M271.9 235.8h.2M271.9 233.7h.1M271.9 231.7h.1M271.9 229.7h.2M271.9 235.7h.4M271.9 231.7h.2M271.9 231.6h.3M271.9 229.6h.3M272 231.9h-.3M272 236.4h.5M272 235.7h.3M272 231.5h.3"/>
<path d="M272 229.6h.3M272.1 236.3h.5M272.1 235.6h.3M272.1 229.5h.2M272.1 229.4h.2M272.1 228.1h1.7M272.2 236.3h.4M272.2 235.5h.2M272.2 233.4h.1M272.2 233.4h.2M272.2 229.3h.2M272.2 236.2h.5"/>
<path d="M272.2 235.4h.3M272.2 233.3h.3M272.2 232.2h2.3M272.2 231.3h.3M272.3 236.1h.5M272.3 235.4h.3M272.3 233.2h.3M272.3 231.2h.2M272.4 236h.4M272.4 235.3h.2M272.4 233.1h.2M272.4 231.1h.2"/>
<path d="M272.4 228.2h1.5M272.4 231.4h-.3M272.5 236h.4M272.5 235.2h.2M272.5 233.1h.2M272.5 229h.2M272.5 235.9h.4M272.5 235.1h.3M272.5 233h.2M272.5 229h.3M272.6 235.8h.4M272.6 232.9h.2"/>
<path d="M272.6 230.8h.3M272.6 228.9h.3M272.6 228.8h.3M272.6 228.2h1.4M272.7 235.7h.5M272.7 232.8h.2M272.7 230.8h2.4M272.7 228.7h.3M272.8 235.7h.5M272.8 235.6h.5M272.8 232.7h.2M272.8 230.9l-.3 .1"/>
<path d="M272.8 228.7h.2M272.8 235.5h.6M272.8 234.8h.2M272.8 232.6h.3M272.8 230.5h2.3M272.8 228.5h.3M272.8 228.3h1.3M272.9 235.4h.5M272.9 234.7h.2M272.9 234.6h.3M272.9 232.5h.3M272.9 230.5h.4"/>
<path d="M272.9 228.5h1.3M273 235.4h.5M273 234.6h.3M273 232.5h.3M273 230.4h.4M273 234.9h-2.7M273.1 235.3h.4M273.1 234.5h.3M273.1 232.4h.3M273.1 230.3h.3M273.2 235.2h.4M273.2 234.3h.2"/>
<path d="M273.2 232.3h.2M273.2 230.2h.2M273.3 235.1h.3M273.3 235.1h.4M273.3 234.3h.2M273.3 230.2h.2M273.3 234.2h.2M273.3 230.1h.3M273.3 229.3h1.4M273.3 228.5h1M273.4 234.1h.2M273.4 234h.3"/>
<path d="M273.4 232h.3M273.4 230h.3M273.4 228.7h1M273.5 234.8h.4M273.5 234.7h.5M273.5 234h.2M273.5 229.9h.2M273.5 229.9h.3M273.6 234.6h.4M273.6 233.9h.1M273.6 233.8h.2M273.6 229.8h.3"/>
<path d="M273.6 228.7h1M273.6 233.7h.2M273.6 231.7h.3M273.6 229.7h.4M273.6 228.8h1M273.7 231.7h.3M273.7 231.6h.3M273.7 229.6h.3M273.7 228.9h.9M273.8 234.3h.4M273.8 231.5h.3M273.8 229.6h.2"/>
<path d="M273.8 229h.8M273.8 234.9h-.5M273.8 231.9h-.3M273.9 234.2h.4M273.9 233.4h.1M273.9 231.4h.3M273.9 229.5h.2M273.9 229h.7M273.9 234.1h.4M273.9 234h.4M273.9 233.3h.2M273.9 233.2h.2"/>
<path d="M273.9 229.4h.9M274 234h.3M274 233.9h.4M274 233.1h.2M274 231.3h.3M274.1 233.8h.4M274.1 233.7h.5M274.1 233h.2M274.1 232.9h.2M274.1 231.2h.2M274.1 234.4l-.5 .1M274.2 233.7h.4"/>
<path d="M274.2 233.6h.4M274.2 232.8h.1M274.2 232.7h.1M274.2 231.1h.2M274.2 233.5h.4M274.2 233.4h.4M274.2 232.6h.2M274.2 232.5h.2M274.2 231h.9M274.2 229.6h.6M274.2 229.5h.6M274.3 233.4h.4"/>
<path d="M274.3 233.3h.4M274.3 232.5h.1M274.3 232.4h.2M274.3 229.7h.6M274.3 229.6h.6M274.4 233.2h.3M274.4 233.1h.3M274.4 232.3h.1M274.4 230.8h.7M274.4 229.9h.5M274.4 229.8h.5M274.5 233.1h.3"/>
<path d="M274.5 233h.3M274.5 232.9h.4M274.5 232h.1M274.5 231.9h.1M274.5 231.7h.1M274.5 230.2h.5M274.5 230.1h.4M274.5 230h.4M274.5 229.9h.4M274.5 232.8h.4M274.5 232.7h.4M274.5 232.6h.4"/>
<path d="M274.5 231.7h.6M274.5 231.6h.6M274.5 231.5h.6M274.5 231.4h.6M274.5 231.3h.6M274.5 231.2h.6M274.5 231.1h.6M274.5 230.5h.6M274.5 230.4h.5M274.5 230.3h.5M274.6 232.5h.3M274.6 232.4h.4"/>
<path d="M274.7 232.3h.3M274.7 232.2h.3M274.7 232.1h.4M274.7 232h.4M274.7 231.9h.4M274.7 231.7h.4M275.6 221.2h5.1M276.6 222.8h3.1M277.6 224.3h1M367.5 221.2h5.1M368.6 222.8h3M369.6 224.3h1"/>
<path d="M71.4 240.3h1M177.3 240.8h1M245.2 240.1h5.3M245.5 240.1h4.7M245.7 240.2h4.2M245.9 240.3h3.6M246.3 240.4h2.7M246.6 240.4h2M253.3 240.1h5.3M253.5 240.1h4.7M253.7 240.2h4.2M253.9 240.3h3.6"/>
<path d="M254.4 240.4h2.6M254.7 240.4h1.9M261.4 240.1h5.2M261.6 240.1h4.7M261.8 240.2h4.1M262 240.3h3.6M262.4 240.4h2.8M262.7 240.4h2"/>
</g>
<path d="M81.3 75.7l2 4.1h-4.1zM278.1 75.7l2.1 4.1h-4.1zM368 74.7l2.1 4h-4.1zM189.2 80.8l2.1 4h-4.1zM78.2 183.9l2.1 4.1h-4.1zM184.1 189.2l2.1 4.1h-4.1zM284.5 178.1l2 4h-4.1zM371.9 178.3l2 4.1h-4.1z" fill="#000" stroke="#000" stroke-width=".38"/>
<path d="M79.2 75.7h4.1M276.1 75.7h4.1M366 74.7h4.1M187.2 80.8h4.1M282.4 178.1h4.1M369.8 178.3h4.1M76.2 183.9h4.1M182.1 189.2h4.1" fill="none" stroke="#000" stroke-width=".38"/>
<path d="M296.9 35.8l1.3 2.6h-2.5zM384.6 35.8l1.2 2.6h-2.5zM96.3 43.7l1.2 2.5h-2.5zM207.5 43.9l1.3 2.6h-2.6zM96.3 143l1.2 2.5h-2.5zM199.1 157.2l1.3 2.6h-2.5zM299.7 140.2l1.3 2.5h-2.6zM386.3 144.5l1.3 2.6h-2.5z" fill="#000" stroke="#000" stroke-width=".23"/>
<path d="M74.9 86.1a.05 .05 0 0 0 .1 0 .05 .05 0 0 0-.1 0zM278.1 188.5a.05 .05 0 0 0 .1 0 .05 .05 0 0 0-.1 0zM74.9 115.6a.05 .05 0 0 0 .1 0 .05 .05 0 0 0-.1 0zM189.2 73.2a.05 .05 0 0 0 .1 0 .05 .05 0 0 0-.1 0zM278.1 69.6a.05 .05 0 0 0 .1 0 .05 .05 0 0 0-.1 0zM368 67.1a.05 .05 0 0 0 .1 0 .05 .05 0 0 0-.1 0zM78.2 176.3a.05 .05 0 0 0 .1 0 .05 .05 0 0 0-.1 0zM184.1 181.6a.05 .05 0 0 0 .1 0 .05 .05 0 0 0-.1 0zM278.1 217.9a.05 .05 0 0 0 .1 0 .05 .05 0 0 0-.1 0zM371.8 173.7a.05 .05 0 0 0 .1 0 .05 .05 0 0 0-.1 0z" fill="#000" stroke="#000" stroke-width=".63"/>
<g font-size="8.2">
<text x="55.1" y="34.8">Relay1</text>
<text x="254.3" y="33.5">Relay3</text>
<text x="344.9" y="30.5">Relay4</text>
<text x="164.8" y="39.4">Relay2</text>
<text x="50.3" y="141.7">Relay5</text>
<text x="157" y="147.3">Relay6</text>
<text x="221.2" y="148.1">Relay7</text>
<text x="311.1" y="151.9">Relay8</text>
</g>
<g font-size="5.9">
<text x="35.1" y="14">6</text>
<text x="94.7" y="14">5</text>
<text x="158.2" y="14">4</text>
<text x="221.7" y="14">3</text>
<text x="285.2" y="14">2</text>
<text x="348.7" y="14">1</text>
<text x=".8" y="47">D</text>
<text x="390.7" y="47">D</text>
<text x=".8" y="107.9">C</text>
<text x="390.7" y="107.9">C</text>
<text x=".8" y="167.6">B</text>
<text x="390.7" y="167.6">B</text>
<text x=".8" y="228.6">A</text>
<text x="390.7" y="228.6">A</text>
</g>
<text font-size="4.9" x="286.3" y="237.4">Socket Sharing V3.0 ( Power Board )</text>
<g font-size="3.6">
<text x="256.5" y="247.3">&lt;Drawn By&gt;</text>
<text x="308.4" y="247.6">2018.11.27</text>
<text x="357.9" y="247.8">&lt;Revision&gt;</text>
<text x="313" y="255.2">RELAY0</text>
<text x="353.8" y="255.2">2</text>
<text x="370.6" y="255.2">5</text>
</g>
<g font-size="3.3">
<text x="286" y="229.1">Title:</text>
<text x="238.3" y="247.6">Drawn By:</text>
<text x="286.5" y="247.6">Drawn Date:</text>
<text x="339.9" y="247.6">Revision:</text>
<text x="238.3" y="255.3">Last Save Date:2018/11/27</text>
<text x="286.5" y="255.3">Sheet Namet:</text>
<text x="339.9" y="255.3">Sheet£º</text>
<text x="362.1" y="255.3">of</text>
</g>
<g font-size="2.4">
<text x="294.6" y="34.5">+5V</text>
<text x="382.2" y="34.5">+5V</text>
<text x="94" y="42.4">+5V</text>
<text x="205.2" y="42.7">+5V</text>
<text x="293.1" y="95.5">RELAY4</text>
<text x="11.9" y="96.5">RELAY1</text>
<text x="17.1" y="98.7">[1]</text>
<text x="109.2" y="101.6">RELAY2</text>
<text x="205.2" y="96.5">RELAY3</text>
<text x="210.4" y="98.7">[1]</text>
<text x="236.5" y="100.7">1k</text>
<text x="298.2" y="97.7">[1]</text>
<text x="326.4" y="99.7">1k</text>
<text x="39.6" y="106.6">1k</text>
<text x="114.3" y="103.8">[1]</text>
<text x="147.6" y="105.8">1k</text>
<text x="94" y="141.7">+5V</text>
<text x="297.4" y="138.9">+5V</text>
<text x="384" y="143.3">+5V</text>
<text x="196.8" y="156">+5V</text>
<text x="10.9" y="199.6">RELAY5</text>
<text x="16" y="201.8">[1]</text>
<text x="203.9" y="198.9">RELAY7</text>
<text x="209.1" y="201.1">[1]</text>
<text x="242.8" y="203.1">1k</text>
<text x="291.3" y="199.1">RELAY8</text>
<text x="296.5" y="201.3">[1]</text>
<text x="330.2" y="203.3">1k</text>
<text x="36.6" y="208.9">1k</text>
<text x="103.3" y="210.1">RELAY6</text>
<text x="108.5" y="212.2">[1]</text>
<text x="142.5" y="214.3">1k</text>
</g>
<g font-size="2.3">
<text x="377.6" y="46.3">R4</text>
<text x="212" y="51.9">R2</text>
<text x="303.9" y="51.1">R3</text>
<text x="374.3" y="49.8">LED0603</text>
<text x="49" y="59">4</text>
<text x="55.1" y="59">3</text>
<text x="72.9" y="59">2</text>
<text x="79.5" y="59">1</text>
<text x="99" y="59.4">LED0603</text>
<text x="101.2" y="56">R1</text>
<text x="208.7" y="55.6">LED0603</text>
<text x="245.8" y="58.7">4</text>
<text x="251.9" y="58.7">3</text>
<text x="269.7" y="58.7">2</text>
<text x="276.3" y="58.7">1</text>
<text x="300.6" y="54.9">LED0603</text>
<text x="335.7" y="57.7">4</text>
<text x="341.8" y="57.7">3</text>
<text x="359.6" y="57.7">2</text>
<text x="366.2" y="57.7">1</text>
<text x="51.1" y="62.5" transform="rotate(-90 51.1 62.5)">4</text>
<text x="56.4" y="62.5" transform="rotate(-90 56.4 62.5)">3</text>
<text x="62.2" y="65.5">RELAY1</text>
<text x="74.4" y="62.5" transform="rotate(-90 74.4 62.5)">2</text>
<text x="80.8" y="62.5" transform="rotate(-90 80.8 62.5)">1</text>
<text x="156.9" y="63.8">4</text>
<text x="163" y="63.8">3</text>
<text x="180.8" y="63.8">2</text>
<text x="187.4" y="63.8">1</text>
<text x="220.8" y="64.3">[1,2] L1</text>
<text x="247.9" y="62.3" transform="rotate(-90 247.9 62.3)">4</text>
<text x="253.2" y="62.3" transform="rotate(-90 253.2 62.3)">3</text>
<text x="259.1" y="65.3">RELAY3</text>
<text x="271.3" y="62.3" transform="rotate(-90 271.3 62.3)">2</text>
<text x="277.6" y="62.3" transform="rotate(-90 277.6 62.3)">1</text>
<text x="306.9" y="63.3">[1,2] L1</text>
<text x="337.8" y="61.3" transform="rotate(-90 337.8 61.3)">4</text>
<text x="343.2" y="61.3" transform="rotate(-90 343.2 61.3)">3</text>
<text x="349" y="64.3">RELAY4</text>
<text x="361.2" y="61.3" transform="rotate(-90 361.2 61.3)">2</text>
<text x="367.5" y="61.3" transform="rotate(-90 367.5 61.3)">1</text>
<text x="17.8" y="69.9">[4] REY-L1</text>
<text x="20.4" y="66.6">[1,2] L1</text>
<text x="62.3" y="69.7">HF_46F</text>
<text x="124.5" y="69.4">[1,2] L1</text>
<text x="159" y="67.4" transform="rotate(-90 159 67.4)">4</text>
<text x="164.3" y="67.4" transform="rotate(-90 164.3 67.4)">3</text>
<text x="170.2" y="70.4">RELAY2</text>
<text x="182.4" y="67.4" transform="rotate(-90 182.4 67.4)">2</text>
<text x="188.7" y="67.4" transform="rotate(-90 188.7 67.4)">1</text>
<text x="216.2" y="67.8">[4]</text>
<text x="220.3" y="68.1">REY-L3</text>
<text x="259.2" y="69.4">HF_46F</text>
<text x="302.3" y="66">[4]</text>
<text x="306.9" y="66.5">REY-L4</text>
<text x="349.1" y="68.4">HF_46F</text>
<text x="91" y="77.3">D1</text>
<text x="121.2" y="72.9">[4]</text>
<text x="125.3" y="73.2">REY-L2</text>
<text x="170.3" y="74.5">HF_46F</text>
<text x="285.8" y="75.8">D3</text>
<text x="375" y="74.8">D4</text>
<text x="88.5" y="80.6">1SS352</text>
<text x="195.4" y="80.6">D2</text>
<text x="283.6" y="79.6">1SS352</text>
<text x="373.2" y="79.1">1SS352</text>
<text x="193.7" y="84.4">1SS352</text>
<text x="74.4" y="91.4" transform="rotate(-90 74.4 91.4)">3</text>
<text x="236.4" y="94">R7</text>
<text x="271.3" y="91.4" transform="rotate(-90 271.3 91.4)">3</text>
<text x="326.3" y="93">R8</text>
<text x="350.7" y="95">1</text>
<text x="361.2" y="90.4" transform="rotate(-90 361.2 90.4)">3</text>
<text x="64" y="96">1</text>
<text x="84.6" y="100.3">Q1</text>
<text x="147.5" y="99.1">R6</text>
<text x="171.9" y="101.1">1</text>
<text x="182.4" y="96.5" transform="rotate(-90 182.4 96.5)">3</text>
<text x="260.8" y="96">1</text>
<text x="281.4" y="100.3">Q3</text>
<text x="371.4" y="99.3">Q4</text>
<text x="39.5" y="103.9">R5</text>
<text x="59.4" y="104.6">C3</text>
<text x="59.4" y="107">0.1uF</text>
<text x="74.4" y="103.2" transform="rotate(-90 74.4 103.2)">2</text>
<text x="79.6" y="104.5">SSM3K329R</text>
<text x="192.5" y="105.4">Q2</text>
<text x="234.4" y="103.2">R0603</text>
<text x="256.3" y="104.6">C5</text>
<text x="256.3" y="107">0.1uF</text>
<text x="271.3" y="103.2" transform="rotate(-90 271.3 103.2)">2</text>
<text x="276.4" y="104.5">SSM3K329R</text>
<text x="324.3" y="102.2">R0603</text>
<text x="346.2" y="103.6">C6</text>
<text x="346.2" y="106">0.1uF</text>
<text x="361.2" y="102.2" transform="rotate(-90 361.2 102.2)">2</text>
<text x="366.4" y="103.5">SSM3K329R</text>
<text x="37.5" y="109.6">R0603</text>
<text x="145.5" y="108.3">R0603</text>
<text x="167.4" y="109.7">C4</text>
<text x="167.4" y="112.1">0.1uF</text>
<text x="182.4" y="108.3" transform="rotate(-90 182.4 108.3)">2</text>
<text x="187.5" y="109.6">SSM3K329R</text>
<text x="303.2" y="156">LED0603</text>
<text x="306.8" y="151.5">R14</text>
<text x="379.5" y="155.3">R16</text>
<text x="103.6" y="159.1">R10</text>
<text x="252.2" y="161.1">4</text>
<text x="258.3" y="161.1">3</text>
<text x="276.1" y="161.1">2</text>
<text x="282.7" y="161.1">1</text>
<text x="339.6" y="161.3">4</text>
<text x="345.6" y="161.3">3</text>
<text x="363.4" y="161.3">2</text>
<text x="370" y="161.3">1</text>
<text x="375.6" y="159.3">LED0603</text>
<text x="45.9" y="166.9">4</text>
<text x="52" y="166.9">3</text>
<text x="69.8" y="166.9">2</text>
<text x="76.4" y="166.9">1</text>
<text x="100.7" y="162.8">LED0603</text>
<text x="225.7" y="166.9">[1,2]L1</text>
<text x="254.3" y="164.6" transform="rotate(-90 254.3 164.6)">4</text>
<text x="259.6" y="164.6" transform="rotate(-90 259.6 164.6)">3</text>
<text x="265.4" y="167.6">RELAY7</text>
<text x="277.6" y="164.6" transform="rotate(-90 277.6 164.6)">2</text>
<text x="284" y="164.6" transform="rotate(-90 284 164.6)">1</text>
<text x="307.2" y="167.1">[1,2] L1</text>
<text x="341.6" y="164.9" transform="rotate(-90 341.6 164.9)">4</text>
<text x="347" y="164.9" transform="rotate(-90 347 164.9)">3</text>
<text x="352.8" y="167.9">RELAY8</text>
<text x="365" y="164.9" transform="rotate(-90 365 164.9)">2</text>
<text x="371.3" y="164.9" transform="rotate(-90 371.3 164.9)">1</text>
<text x="20.7" y="172.7">[1,2]L1</text>
<text x="48" y="170.5" transform="rotate(-90 48 170.5)">4</text>
<text x="53.3" y="170.5" transform="rotate(-90 53.3 170.5)">3</text>
<text x="59.2" y="173.5">RELAY5</text>
<text x="71.4" y="170.5" transform="rotate(-90 71.4 170.5)">2</text>
<text x="77.7" y="170.5" transform="rotate(-90 77.7 170.5)">1</text>
<text x="151.8" y="172.3">4</text>
<text x="157.9" y="172.3">3</text>
<text x="175.7" y="172.3">2</text>
<text x="182.3" y="172.3">1</text>
<text x="221.3" y="169.9">[4] REY-L7</text>
<text x="265.5" y="171.8">HF_46F</text>
<text x="352.9" y="172">HF_46F</text>
<text x="16.8" y="177.8">[4] REY-L5</text>
<text x="59.3" y="177.6">HF_46F</text>
<text x="110.9" y="177.6">[1,2]L1</text>
<text x="153.9" y="175.8" transform="rotate(-90 153.9 175.8)">4</text>
<text x="159.3" y="175.8" transform="rotate(-90 159.3 175.8)">3</text>
<text x="165.1" y="178.8">RELAY6</text>
<text x="177.3" y="175.8" transform="rotate(-90 177.3 175.8)">2</text>
<text x="183.6" y="175.8" transform="rotate(-90 183.6 175.8)">1</text>
<text x="196.6" y="174.5" transform="rotate(-90 196.6 174.5)">R12</text>
<text x="205.8" y="177.1" transform="rotate(-90 205.8 177.1)">LED0603</text>
<text x="291.2" y="177.1">D7</text>
<text x="303.3" y="174.8">[4] REY-L8</text>
<text x="85.9" y="183.7">D5</text>
<text x="106.7" y="182.1">[4] REY-L6</text>
<text x="165.2" y="183">HF_46F</text>
<text x="289.4" y="180.9">1SS352</text>
<text x="374.3" y="180.4">1SS352</text>
<text x="376" y="184">D8</text>
<text x="83.7" y="187.5">1SS352</text>
<text x="191.8" y="189.1">D6</text>
<text x="189.6" y="193.1">1SS352</text>
<text x="242.1" y="196.3">R13</text>
<text x="277.6" y="193.8" transform="rotate(-90 277.6 193.8)">3</text>
<text x="329.4" y="196.6">R15</text>
<text x="343.5" y="195.4">SSM3K329R</text>
<text x="348.5" y="192.5">Q8</text>
<text x="365" y="194.1" transform="rotate(-90 365 194.1)">3</text>
<text x="36.5" y="202.2">R9</text>
<text x="71.4" y="199.6" transform="rotate(-90 71.4 199.6)">3</text>
<text x="267.2" y="198.4">1</text>
<text x="287.8" y="202.7">Q7</text>
<text x="354.5" y="198.6">1</text>
<text x="60.9" y="204.2">1</text>
<text x="81.5" y="208.5">Q5</text>
<text x="141.7" y="207.5">R11</text>
<text x="166.8" y="209.5">1</text>
<text x="177.3" y="205" transform="rotate(-90 177.3 205)">3</text>
<text x="240.7" y="205.6">R0603</text>
<text x="262.6" y="207">C9</text>
<text x="262.6" y="209.4">0.1uF</text>
<text x="277.6" y="205.5" transform="rotate(-90 277.6 205.5)">2</text>
<text x="282.8" y="206.8">SSM3K329R</text>
<text x="328.1" y="205.8">R0603</text>
<text x="350" y="207.3">C10</text>
<text x="350" y="209.6">0.1uF</text>
<text x="365" y="205.8" transform="rotate(-90 365 205.8)">2</text>
<text x="34.5" y="211.4">R0603</text>
<text x="56.4" y="212.9">C7</text>
<text x="56.4" y="215.2">0.1uF</text>
<text x="71.4" y="211.4" transform="rotate(-90 71.4 211.4)">2</text>
<text x="76.5" y="212.7">SSM3K329R</text>
<text x="187.5" y="213.9">Q6</text>
<text x="140.4" y="216.8">R0603</text>
<text x="162.3" y="218.2">C8</text>
<text x="162.3" y="220.6">0.1uF</text>
<text x="177.3" y="216.7" transform="rotate(-90 177.3 216.7)">2</text>
<text x="182.5" y="218">SSM3K329R</text>
</g>
</svg>
